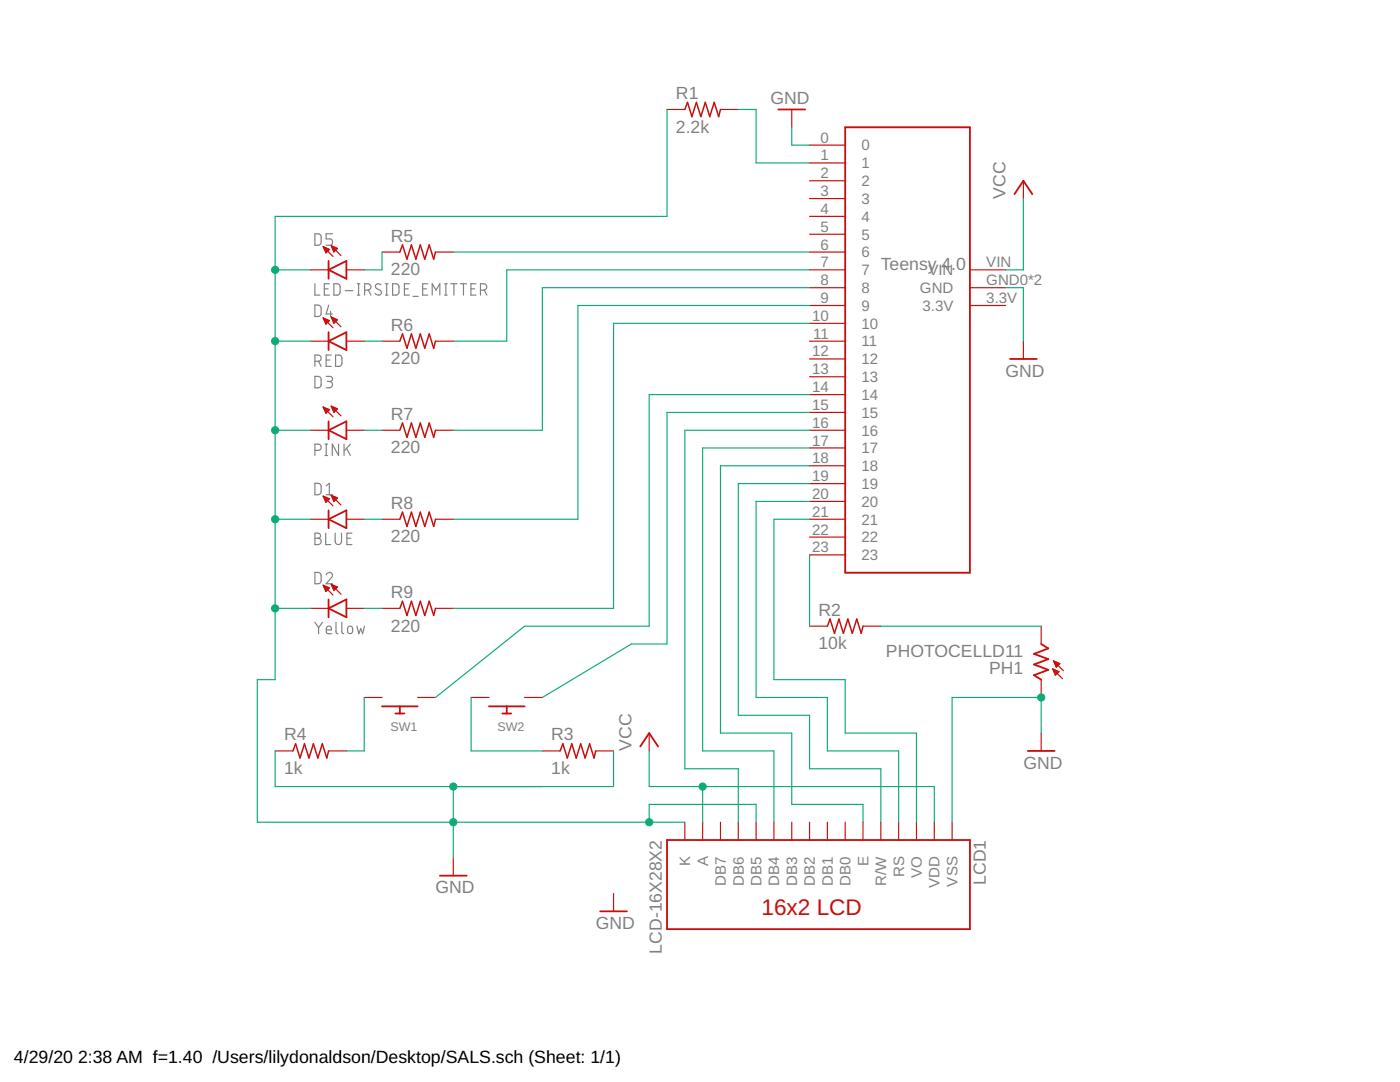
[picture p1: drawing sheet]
<svg xmlns="http://www.w3.org/2000/svg" width="279mm" height="216mm" viewBox="0 0 279 216" stroke-linecap="round" stroke-linejoin="round" font-family="sans-serif">
<g fill="none" stroke="#808080" stroke-width=".23">
<path d="M62.8 46.7a1.07 1.07 0 0 1 1.2 .2l.1 .4-.1 1.4-.3 .2h-.9zM62.8 56.6v2.3h1M64.7 57.6h.8M65.7 56.6h-1v2.3h1M66.4 46.7h-1.3v1h.7a.65 .65 0 0 1 .6 .6 .65 .65 0 0 1-.6 .6h-.7M66.6 56.6h.9l.4 .4v1.5l-.4 .4h-.9zM68.9 58h1.5M71.3 58.9h.5M71.3 56.6h.5M71.6 56.6v2.3M72.8 57.9a1.07 1.07 0 0 0 1.1-.3l.1-.6-.2-.3-1-.1v2.3M73.5 57.9l.5 1"/>
<path d="M76 56.8a.57 .57 0 0 0-.9-.1 .57 .57 0 0 0 .1 .9l.7 .4a.57 .57 0 0 1 0 .8 .57 .57 0 0 1-.8-.1l-.2-.1M76.9 58.9h.5M76.9 56.6h.5M77.2 56.6v2.3M78.4 56.6h.8l.4 .4v1.5l-.4 .4h-.8zM80.7 57.6h.8M81.7 56.6h-1v2.3h1M82.4 59.1h1M84.3 57.6h.8M85.4 56.6h-1.1v2.3h1.1M86.3 58.9v-2.3l.7 1.3 .8-1.3v2.3M88.7 58.9h.5"/>
<path d="M88.7 56.6h.5M89 56.6v2.3M90 56.6h1.2M90.6 56.6v2.3M91.9 56.6h1.2M92.5 56.6v2.3M94 57.6h.7M95 56.6h-1v2.3h1M95.9 57.9h.6a.63 .63 0 0 0 .7-.6 .63 .63 0 0 0-.7-.7h-.6v2.3M96.6 57.9l.6 1M62.8 72.1h.7a.62 .62 0 0 0 .6-.6 .62 .62 0 0 0-.6-.7h-.7v2.3M62.8 75.1a1.07 1.07 0 0 1 1.2 .3l.1 .3-.1 1.4a1.07 1.07 0 0 1-1.2 .3z"/>
<path d="M62.8 60.9a1.07 1.07 0 0 1 1.2 .3l.1 .3-.1 1.4a1.14 1.14 0 0 1-1.2 .3zM63.6 72.1l.5 1M65.1 75.1h.7a.51 .51 0 0 1 .6 .5 .51 .51 0 0 1-.6 .5h-.5M65.1 71.8h.7M65.6 60.9l-.5 1.8h1.3M65.7 76.1a.63 .63 0 0 1 .7 .7 .63 .63 0 0 1-.7 .6h-.6M66 62.1v1.1M66.1 70.8h-1v2.3h1M67 70.8l.8 .1 .4 .4v1.4l-.4 .4h-.8zM62.8 89.9h.7a.62 .62 0 0 0 .6-.7 .62 .62 0 0 0-.6-.6h-.7v2.3M62.8 96.4a1.14 1.14 0 0 1 1.2 .3l.1 .4-.1 1.3a1.07 1.07 0 0 1-1.2 .3zM64.9 88.6h.5"/>
<path d="M64.9 90.9h.5M65.1 98.7h1.3M65.1 96.9l.6-.5v2.3M65.1 88.6v2.3M67.6 88.6v2.3l-1.3-2.3v2.3M68.7 88.6v2.3M69.2 89.5l.7 1.4M69.9 88.6l-1.2 1.4M62.8 106.4h.7a.51 .51 0 0 1 .5 .5 .51 .51 0 0 1-.5 .5 .63 .63 0 0 1 .6 .6 .63 .63 0 0 1-.6 .7h-.7zM62.8 114.2h.9l.4 .5v1.4l-.4 .4h-.9zM62.8 107.4h.7M65 106.4v2.3h1"/>
<path d="M65.1 114.7a.63 .63 0 0 1 .9-.5 .63 .63 0 0 1 .2 1l-1.1 1.3h1.3M66.9 106.4v1.6a.63 .63 0 0 0 .6 .7 .63 .63 0 0 0 .7-.7v-1.6M69.2 107.4h.8M70.2 106.4h-1v2.3h1M62.8 124.2l.8 1M63.6 125.2v1.2M64.3 124.2l-.7 1M65.1 125.7h1a.53 .53 0 0 0-.3-.8 .53 .53 0 0 0-.7 .5l.1 .9 .9 .1M67.1 124.2v2l.3 .2M68.2 124.2v1.9l.1 .2 .3 .1M69.5 125.1l.5-.2a.9 .9 0 0 1 .1 1.5h-.5l-.2-.3zM71.2 124.9l.4 1.5 .4-1 .4 1 .3-1.5"/>
</g>
<g fill="none" stroke="#c90d0c" stroke-width=".23">
<path d="M133.1 21.8h3.6M143.8 21.8h3.5M158 21.8v3.6M161.6 29h7.1M161.6 32.5h7.1M161.6 36.1h7.1M161.6 39.6h7.1M204.2 36.1v3.5M62 53.8h3.6M64.5 49.2l2 2M64.5 49.2l1.2 .6-.7 .7zM64.5 49.3h.2"/>
<path d="M64.6 49.5h.5M64.7 49.7h.9M64.8 49.8h.9M64.9 50h.6M64.9 50.2h.4M65 50.4h.1M66.1 49l2 2M66.1 49l1.3 .6-.8 .7zM66.1 49.1h.2M66.2 49.3h.5M66.3 49.5h.8M66.4 49.7h.9"/>
<path d="M66.4 49.8h.7M66.5 50h.4M66.6 50.2h.1M69.1 53.8h3.6M76.2 50.3h3.6M86.9 50.3h3.6M161.6 43.2h7.1M161.6 46.7h7.1M161.6 50.3h7.1M161.6 53.8h7.1M161.6 57.4h7.1M193.6 53.8h7.1"/>
<path d="M193.6 57.4h7.1M62 68.1h3.6M64.5 63.4l2 2M64.5 63.4l1.2 .6-.7 .7zM64.5 63.5h.1M64.6 63.6h.4M64.7 63.8h.7M64.7 64h1M64.8 64.2h.7M64.9 64.4h.4M65 64.6h.2M66.1 63.3l2 1.9"/>
<path d="M66.1 63.3l1.3 .5-.8 .7zM66.1 63.3h.1M66.2 63.5h.4M66.3 63.6h.7M66.4 63.8h.9M66.4 64h.7M66.5 64.2h.5M66.6 64.4h.2M69.1 68.1h3.6M76.2 68.1h3.6M86.9 68.1h3.6M161.6 61h7.1"/>
<path d="M161.6 64.5h7.1M161.6 68.1h7.1M161.6 71.6h7.1M161.6 75.2h7.1M161.6 78.7h7.1M193.6 61h7.1M204.2 68.1v3.5M62 85.9h3.6M64.5 99l2 1.9M64.5 99l1.2 .5-.7 .7zM64.5 81.2l2 2M64.5 81.2l1.2 .5-.7 .8z"/>
<path d="M64.5 81.3h.1M64.5 99.1h.1M64.6 99.2h.5M64.6 81.4h.4M64.7 99.4h.8M64.7 81.6h.7M64.7 81.8h1M64.8 99.6h.9M64.8 99.8h.7M64.8 82h.7M64.9 100h.4M64.9 82.2h.4"/>
<path d="M65 82.4h.2M66.1 98.8l2 2M66.1 98.8l1.3 .6-.8 .7zM66.1 81l2 2M66.1 81l1.3 .6-.8 .7zM66.1 98.9h.1M66.1 81.1h.1M66.2 99.1h.5M66.2 81.3h.4M66.3 81.4h.7M66.3 99.2h.8M66.4 99.4h.9"/>
<path d="M66.4 81.6h.9M66.4 99.6h.7M66.4 81.8h.7M66.5 82h.4M66.5 99.8h.4M66.6 100h.1M66.6 82.2h.2M69.1 85.9h3.6M76.2 85.9h3.6M86.9 85.9h3.6M161.6 82.3h7.1M161.6 85.9h7.1"/>
<path d="M161.6 89.4h7.1M161.6 92.9h7.1M161.6 96.5h7.1M62 103.6h3.6M64.5 116.8l2 1.9M64.5 116.8l1.2 .5-.7 .7zM64.5 116.9h.2M64.6 117h.5M64.7 117.2h.8M64.8 117.4h.9M64.9 117.6h.6M64.9 117.8h.4"/>
<path d="M65 100.1h.1M65 117.9h.1M66.1 116.6l2 2M66.1 116.6l1.3 .5-.8 .7zM66.1 116.7h.2M66.2 116.9h.5M66.3 117h.8M66.4 117.2h.9M66.4 117.4h.7M66.5 117.6h.4M66.6 117.8h.1M69.1 103.6h3.6"/>
<path d="M76.2 103.6h3.6M86.9 103.6h3.6M161.6 100.1h7.1M161.6 103.6h7.1M161.6 107.2h7.1M161.6 110.7h7.1M62 121.4h3.6M69.1 121.4h3.6M72.7 139.2h3.5M76.2 121.4h3.6M83.4 139.2h3.5M86.9 121.4h3.6"/>
<path d="M94 139.2h3.6M104.7 139.2h3.5M161.6 124.9h3.5M172.2 124.9h3.6M207.8 124.9v3.6M207.8 135.6v3.6M210.1 133.5l1.9 1.9M210.1 133.5l1.2 .5-.7 .7zM210.1 133.6h.2M210.2 133.7h.5M210.3 131.9l1.9 1.9M210.3 131.9l1.2 .5-.7 .7z"/>
<path d="M210.3 131.9h.1M210.3 133.9h.8M210.4 134.1h.9M210.4 132.1h.4M210.4 132.3h.8M210.4 134.3h.7M210.5 132.5h1M210.5 134.5h.4M210.6 134.6h.1M210.6 132.7h.7M210.7 132.8h.4M210.8 133h.1"/>
<path d="M54.9 149.8h3.6M65.6 149.8h3.5M108.2 149.8h3.6M118.9 149.8h3.5M129.6 146.3v3.5M207.8 146.3v3.5M90.5 171.2v3.5M122.4 178.3v3.5M136.7 164.1v3.5M140.2 164.1v3.5M143.8 164.1v3.5M147.3 164.1v3.5"/>
<path d="M150.9 164.1v3.5M154.5 164.1v3.5M158 164.1v3.5M161.6 164.1v3.5M165.1 164.1v3.5M168.7 164.1v3.5M172.2 164.1v3.5M175.8 164.1v3.5M179.3 164.1v3.5M182.9 164.1v3.5M186.5 164.1v3.5M190 164.1v3.5"/>
</g>
<g fill="none" stroke="#c90d0c" stroke-width=".36">
<path d="M155.3 21.8h5.4M168.7 25.4h24.9v88.9h-24.9zM202.5 38.7l1.7-2.6 1.8 2.6M65.6 52.1v3.5M65.6 53.8l3.5-1.7v3.5zM65.6 66.3v3.5M65.6 68.1l3.5-1.8v3.5zM201.6 71.6h5.3M65.6 84.1v3.5M65.6 85.9l3.5-1.8v3.5zM65.6 103.6l3.5-1.8v3.6zM65.6 101.8v3.6"/>
<path d="M65.6 119.6v3.6M65.6 121.4l3.5-1.8v3.6zM207.8 128.5l1.4 .9-2.8 1.1 2.8 1-2.8 1.1 2.8 1.1-2.8 1 1.4 .9M76.2 140.9h7.2M78.9 142.4h1.8M79.8 140.9v1.5M97.6 140.9h7.1M100.2 142.4h1.8M101.1 140.9v1.5M127.8 148.9l1.8-2.6 1.7 2.6M205.1 149.8h5.4M87.8 174.7h5.3"/>
<path d="M133.1 167.6h60.5v17.8h-60.5zM119.8 181.8h5.3"/>
</g>
<path d="M136.7 21.8l.5-1.4 .9 2.9 .9-2.9 .9 2.9 .9-2.9 .8 2.9 .9-2.9 .9 2.9 .4-1.5M79.8 50.3l.5-1.4 .9 2.8 .9-2.8 .9 2.8 .9-2.8 .9 2.8 .9-2.8 .9 2.8 .3-1.4M79.8 68.1l.5-1.5 .9 2.9 .9-2.9 .9 2.9 .9-2.9 .9 2.9 .9-2.9 .9 2.9 .3-1.4M79.8 85.9l.5-1.5 .9 2.9 .9-2.9 .9 2.9 .9-2.9 .9 2.9 .9-2.9 .9 2.9 .3-1.4M79.8 103.6l.5-1.4 .9 2.9 .9-2.9 .9 2.9 .9-2.9 .9 2.9 .9-2.9 .9 2.9 .3-1.5M79.8 121.4l.5-1.4 .9 2.8 .9-2.8 .9 2.8 .9-2.8 .9 2.8 .9-2.8 .9 2.8 .3-1.4M165.1 124.9l.6-1.4 .8 2.9 .9-2.9 .9 2.9 .9-2.9 .9 2.9 .9-2.9 .9 2.9 .3-1.5M58.5 149.8l.5-1.4 .9 2.9 .9-2.9 .9 2.9 .8-2.9 .9 2.9 .9-2.9 .9 2.9 .4-1.5M111.8 149.8l.5-1.4 .9 2.9 .9-2.9 .9 2.9 .9-2.9 .9 2.9 .9-2.9 .9 2.9 .3-1.5" fill="none" stroke="#c90d0c" stroke-width=".3"/>
<g fill="none" stroke="#0dab76" stroke-width=".23">
<path d="M133.1 21.8v21.4h-78.2v92.4h-3.5v28.5h85.3M147.3 21.8h3.6v10.7h10.7M158 25.4v3.6h3.6M204.2 39.6v14.2h-3.5M54.9 53.8h7.1M76.2 50.3v3.5h-3.5M90.5 50.3h71.1M161.6 53.8h-60.5v14.3h-10.6M161.6 57.4h-53.4v28.5h-17.7M200.7 57.4h3.5v10.7M54.9 68.1h7.1M72.7 68.1h3.5"/>
<path d="M161.6 61h-46.3v42.6h-24.8M161.6 64.5h-39.2v56.9h-31.9M161.6 78.7h-32v46.2h-24.9l-17.8 14.3M54.9 85.9h7.1M72.7 85.9h3.5M161.6 85.9h-24.9v67.5h10.6v10.7M161.6 89.4h-21.4v60.4h14.3v14.3M161.6 82.3h-28.5v46.2h-7.1l-17.8 10.7M161.6 92.9h-17.8v53.4h14.2v14.2h14.2v3.6M161.6 96.5h-14.3v46.2h14.3v10.7h14.2v10.7M54.9 103.6h7.1M72.7 103.6h3.5"/>
<path d="M161.6 103.6h-7.1v32h14.2v10.7h14.2v17.8M161.6 100.1h-10.7v39.1h14.2v10.6h14.2v14.3M161.6 110.7v14.2M54.9 121.4h7.1M72.7 121.4h3.5M72.7 139.2v10.6h-3.6M94 139.2v10.6h14.2M175.8 124.9h32M54.9 149.8v7.2h67.5v-7.2M90.5 157v14.2M129.6 149.8v7.2h56.9v7.1M140.2 157v7.1"/>
<path d="M207.8 146.3v-7.1h-17.8v24.9M129.6 164.1v-3.6h21.3v3.6"/>
</g>
<g fill="#0dab76" stroke="#0dab76" stroke-width=".2">
<circle cx="207.8" cy="139.2" r=".72"/>
<circle cx="90.5" cy="157" r=".72"/>
<circle cx="54.9" cy="121.4" r=".72"/>
<circle cx="54.9" cy="103.6" r=".72"/>
<circle cx="54.9" cy="85.9" r=".72"/>
<circle cx="54.9" cy="68.1" r=".72"/>
<circle cx="90.5" cy="164.1" r=".72"/>
<circle cx="54.9" cy="53.8" r=".72"/>
<circle cx="129.6" cy="164.1" r=".72"/>
<circle cx="140.2" cy="157" r=".72"/>
</g>
<text font-size="4.5" fill="#c90d0c" x="152" y="182.5">16x2 LCD</text>
<g font-size="3.5" fill="#808080">
<text x="134.9" y="19.7">R1</text>
<text x="153.8" y="20.8">GND</text>
<text x="134.9" y="26.5">2.2k</text>
<text x="200.7" y="39.6" transform="rotate(-90 200.7 39.6)">VCC</text>
<text x="78" y="48.2">R5</text>
<text x="175.8" y="53.8">Teensy 4.0</text>
<text x="78" y="54.9">220</text>
<text x="78" y="66">R6</text>
<text x="78" y="72.7">220</text>
<text x="200.7" y="75.2">GND</text>
<text x="78" y="83.7">R7</text>
<text x="78" y="90.5">220</text>
<text x="78" y="101.5">R8</text>
<text x="78" y="108.2">220</text>
<text x="78" y="119.3">R9</text>
<text x="163.3" y="122.9">R2</text>
<text x="78" y="126">220</text>
<text x="163.3" y="129.6">10k</text>
<text x="176.8" y="131">PHOTOCELLD11</text>
<text x="197.4" y="134.6">PH1</text>
<text x="56.7" y="147.7">R4</text>
<text x="110" y="147.7">R3</text>
<text x="126" y="149.8" transform="rotate(-90 126 149.8)">VCC</text>
<text x="56.7" y="154.5">1k</text>
<text x="110" y="154.5">1k</text>
<text x="204.2" y="153.4">GND</text>
<text x="86.9" y="178.3">GND</text>
<text x="196.8" y="176.6" transform="rotate(-90 196.8 176.6)">LCD1</text>
<text x="118.9" y="185.4">GND</text>
<text x="132.1" y="190.3" transform="rotate(-90 132.1 190.3)">LCD-16X28X2</text>
</g>
<g font-size="3.5">
<text x="2.8" y="212.1">4/29/20</text>
<text x="15.6" y="212.1">2:38 AM f=1.40 /Users/lilydonaldson/Desktop/SALS.sch (Sheet: 1/1)</text>
</g>
<g font-size="3" fill="#808080">
<text x="163.7" y="28.5">0</text>
<text x="163.7" y="32">1</text>
<text x="163.7" y="35.6">2</text>
<text x="171.9" y="30">0</text>
<text x="171.9" y="33.6">1</text>
<text x="163.7" y="39.1">3</text>
<text x="171.9" y="37.1">2</text>
<text x="171.9" y="40.7">3</text>
<text x="163.7" y="42.7">4</text>
<text x="163.7" y="46.2">5</text>
<text x="171.9" y="44.2">4</text>
<text x="171.9" y="47.8">5</text>
<text x="163.7" y="49.8">6</text>
<text x="163.7" y="53.3">7</text>
<text x="171.9" y="51.4">6</text>
<text x="196.8" y="53.3">VIN</text>
<text x="163.7" y="56.9">8</text>
<text x="171.9" y="54.9">7</text>
<text x="171.9" y="58.5">8</text>
<text x="183.6" y="58.5">GND</text>
<text x="185.3" y="54.9">VIN</text>
<text x="196.8" y="56.9">GND0*2</text>
<text x="162.1" y="64">10</text>
<text x="163.7" y="60.5">9</text>
<text x="171.9" y="62">9</text>
<text x="171.9" y="65.6">10</text>
<text x="184.1" y="62">3.3V</text>
<text x="196.8" y="60.5">3.3V</text>
<text x="162.1" y="71.1">12</text>
<text x="162.3" y="67.6">11</text>
<text x="171.9" y="69.1">11</text>
<text x="162.1" y="74.7">13</text>
<text x="171.9" y="72.7">12</text>
<text x="171.9" y="76.2">13</text>
<text x="162.1" y="78.2">14</text>
<text x="162.1" y="81.8">15</text>
<text x="171.9" y="79.8">14</text>
<text x="171.9" y="83.4">15</text>
<text x="162.1" y="85.3">16</text>
<text x="162.1" y="88.9">17</text>
<text x="171.9" y="86.9">16</text>
<text x="162.1" y="92.5">18</text>
<text x="171.9" y="90.5">17</text>
<text x="171.9" y="94">18</text>
<text x="162.1" y="96">19</text>
<text x="162.1" y="99.6">20</text>
<text x="171.9" y="97.6">19</text>
<text x="171.9" y="101.1">20</text>
<text x="162.1" y="103.1">21</text>
<text x="162.1" y="106.7">22</text>
<text x="171.9" y="104.7">21</text>
<text x="162.1" y="110.2">23</text>
<text x="171.9" y="108.2">22</text>
<text x="171.9" y="111.8">23</text>
<text x="137.8" y="172.9" transform="rotate(-90 137.8 172.9)">K</text>
<text x="141.3" y="172.9" transform="rotate(-90 141.3 172.9)">A</text>
<text x="173.3" y="172.9" transform="rotate(-90 173.3 172.9)">E</text>
<text x="144.9" y="176.7" transform="rotate(-90 144.9 176.7)">DB7</text>
<text x="148.4" y="176.7" transform="rotate(-90 148.4 176.7)">DB6</text>
<text x="152" y="176.7" transform="rotate(-90 152 176.7)">DB5</text>
<text x="155.5" y="176.7" transform="rotate(-90 155.5 176.7)">DB4</text>
<text x="159.1" y="176.7" transform="rotate(-90 159.1 176.7)">DB3</text>
<text x="162.6" y="176.7" transform="rotate(-90 162.6 176.7)">DB2</text>
<text x="166.2" y="176.7" transform="rotate(-90 166.2 176.7)">DB1</text>
<text x="169.7" y="176.7" transform="rotate(-90 169.7 176.7)">DB0</text>
<text x="176.9" y="176.7" transform="rotate(-90 176.9 176.7)">R/W</text>
<text x="180.4" y="175.1" transform="rotate(-90 180.4 175.1)">RS</text>
<text x="184" y="175.2" transform="rotate(-90 184 175.2)">VO</text>
<text x="187.5" y="177.2" transform="rotate(-90 187.5 177.2)">VDD</text>
<text x="191.1" y="176.9" transform="rotate(-90 191.1 176.9)">VSS</text>
</g>
<g font-size="2.5" fill="#808080">
<text x="77.9" y="145.9">SW1</text>
<text x="99.3" y="145.9">SW2</text>
</g>
</svg>
